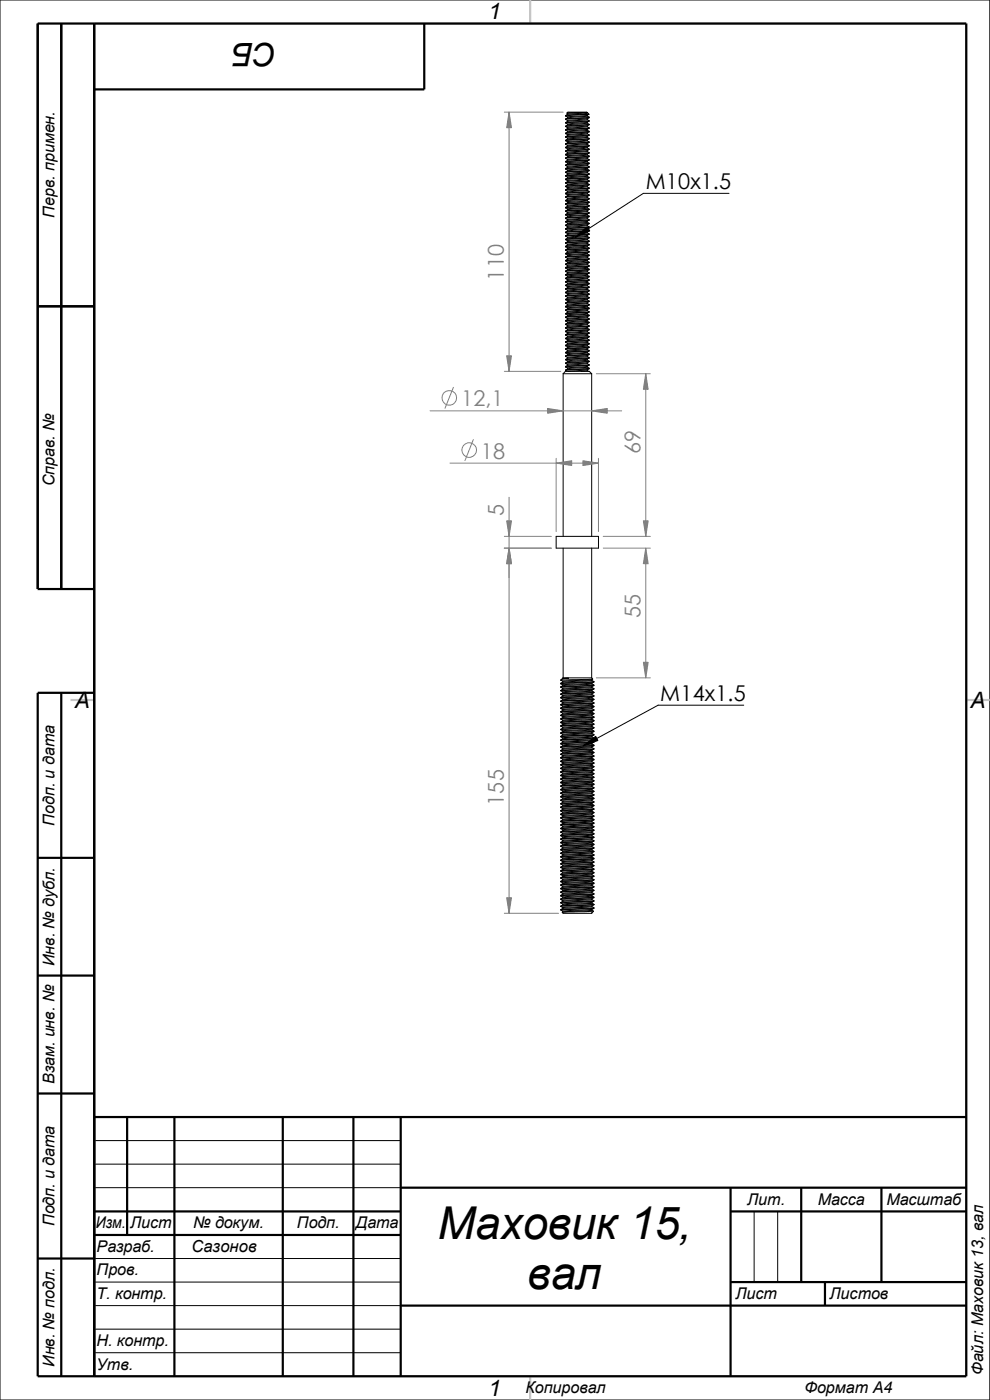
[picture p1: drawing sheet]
<svg xmlns="http://www.w3.org/2000/svg" width="210mm" height="297mm" viewBox="0 0 210 297" stroke-linecap="round" stroke-linejoin="round" font-family="sans-serif">
<g fill="none" stroke="#000" stroke-width=".21">
<path d="M0 0h210v297h-210zM120 25.4l.4 .2M120 28.4l.4 .2M120 33.6l.4 .2M120 38.9l.4 .2M120 36.6l5-.4a7.4 7.4 0 0 1-3.3 .5l-1.3 .1M120.3 24l.1 .1M120.4 25.6v.1M120.4 26.3v.2M120.4 27.8v.2M120.4 28.6v.1M120.4 30.8v.2"/>
<path d="M120.4 31.6v.1M120.4 33.1v.1M120.4 33.8v.2M120.4 36.1v.1M120.4 36.8v.2M120.4 38.3v.2M120.4 39.1v.1M120.5 25l-.4 .2M120.5 25.7l-.4 .3M120.5 26.5l-.4 .2M120.5 27.2l-.4 .3M120.5 28l-.4 .2"/>
<path d="M120.5 28.7l-.4 .3M120.5 29.5l-.4 .2M120.5 30.2l-.4 .2M120.5 31l-.4 .2M120.5 31.7l-.4 .3M120.5 32.5l-.4 .2M120.5 33.2l-.4 .2M120.5 34l-.4 .2M120.5 34.7l-.4 .3M120.5 35.5l-.4 .2M120.5 36.2l-.4 .2M120.5 37l-.4 .2"/>
<path d="M120.5 37.7l-.4 .3M120.5 38.5l-.4 .2M120.5 39.2l-.4 .3M120.5 40l-.4 .2M120.5 24.2l-.4 .3M122.8 23.9l-2.2 .1h-.2v.3M122.8 23.9l-2.5 .1M122.8 23.9h1.8l-4.1 .3M123.1 24.3h1.5M123.1 24.3l-3.1 .2 .4 .3M124.5 23.8h-4l-.2 .2M124.6 26.9l.4 .2-5 .4 .4 .3"/>
<path d="M124.6 29.1l.4 .3-5 .4 .4 .3M124.6 32.1l.4 .3-5 .3 .4 .4M124.6 34.4l.4 .2-5 .4 .4 .3M124.6 37.4l.4 .2-5 .4 .4 .3M124.6 39.6l.4 .3-5 .4 .4 .3M124.6 23.9l.3 .4a6.9 6.9 0 0 1-3.2 .4l-1.3 .1v.2M124.6 24.6l.4 .2M124.6 25.4l.4 .2M124.6 26.1l.4 .3M124.6 27.6l.4 .3M124.6 28.4l.4 .2M124.6 29.9l.4 .2"/>
<path d="M124.6 30.6l.4 .3M124.6 31.4l.4 .2M124.6 32.9l.4 .2M124.6 33.6l.4 .3M124.6 35.1l.4 .2M124.6 35.9l.4 .2M124.6 36.6l.4 .3M124.6 38.1l.4 .3M124.6 38.9l.4 .2M124.6 24.5v.1M124.6 25.2v.2h-.2l-3.9 .3M124.6 26v.1"/>
<path d="M124.6 26.7v.2M124.6 27.4v.2M124.6 28.2v.2M124.6 29v.1M124.6 29.7v.2M124.6 30.4v.2l-.2 .1-3.9 .3M124.6 31.2v.2M124.6 32v.1M124.6 32.7v.2M124.6 33.4v.2M124.6 34.2v.2M124.6 35v.1"/>
<path d="M124.6 35.7v.2h-.2l-3.9 .3M124.6 36.4v.2M124.6 37.2v.2M124.6 38v.1M124.6 38.7v.2h-.2l-3.9 .3M124.6 39.5v.1M124.6 23.9l-1.5 .4M124.6 24.6l-4.1 .4M124.6 26.1l-4.1 .4M124.6 26.9l-4.1 .3M124.6 27.6l-4.1 .4M124.6 28.4l-4.1 .3"/>
<path d="M124.6 29.1l-4.1 .4M124.6 29.9l-4.1 .3M124.6 31.4l-4.1 .3M124.6 32.1l-4.1 .4M124.6 32.9l-4.1 .3M124.6 33.6l-4.1 .4M124.6 34.4l-4.1 .3M124.6 35.1l-4.1 .4M124.6 36.6l-4.1 .4M124.6 37.4l-4.1 .3M124.6 38.1l-4.1 .4M124.6 39.6l-4.1 .4"/>
<path d="M124.6 24.3l-4.6 .3M124.9 24.2l-.3 .1M124.9 25.6l-4.9 .4 .4 .3M124.9 26.4l-4.9 .4 .4 .3M124.9 28.6l-4.9 .4 .4 .3M124.9 30.1l-4.9 .4 .4 .3M124.9 30.9l-4.9 .3 .4 .4M124.9 31.6l-4.9 .4 .4 .3M124.9 33.9l-4.9 .3 .4 .4M124.9 35.3l-4.9 .4 .4 .4M124.9 36.1l-4.9 .4 .4 .3M124.9 36.9l-4.9 .4 .4 .3"/>
<path d="M124.9 39.1l-4.9 .4 .4 .3M124.9 24.8l-4.7 .4-.2 .1M124.9 27.9l-4.7 .3-.2 .1M124.9 33.1l-4.7 .3-.2 .2M124.9 38.4l-4.7 .3-.2 .1M125 25l-5 .4M125 25.7l-5 .4M125 26.5l-5 .3M125 27.2l-5 .4M125 28l-5 .4M125 28.7l-5 .4M125 29.5l-5 .3"/>
<path d="M125 30.2l-5 .4M125 31l-5 .3M125 31.7l-5 .4M125 32.5l-5 .4M125 33.2l-5 .4M125 34l-5 .3M125 34.7l-5 .4M125 35.5l-5 .4M125 37l-5 .3M125 37.7l-5 .4M125 38.5l-5 .4M125 39.2l-5 .4"/>
<path d="M125 40l-5 .3M125 25a8 8 0 0 1-3.3 .4l-1.3 .2M125 25.7a7.4 7.4 0 0 1-3.3 .5l-1.3 .1M125 26.5a6.3 6.3 0 0 1-3.3 .4l-1.3 .2v.2M125 27.2l-.5 .3-4.1 .3M125 28a8 8 0 0 1-3.3 .4l-1.3 .2M125 28.7a6.3 6.3 0 0 1-3.3 .5l-1.3 .1v.2M125 29.5a6.3 6.3 0 0 1-3.3 .4l-1.3 .2v.2M125 30.2a8 8 0 0 1-3.3 .5l-1.3 .1M125 31a7.4 7.4 0 0 1-3.3 .4l-1.3 .2M125 31.7a6.3 6.3 0 0 1-3.3 .5l-1.3 .1v.2M125 32.5l-.5 .2-.5 .1-3.6 .3"/>
<path d="M125 33.2a8 8 0 0 1-3.3 .5l-1.3 .1M125 34a6.3 6.3 0 0 1-3.3 .4l-1.3 .1v.3M125 34.7a6.3 6.3 0 0 1-3.3 .5l-1.3 .1v.2M125 35.5a8 8 0 0 1-3.3 .4l-1.3 .2M125 37a6.3 6.3 0 0 1-3.3 .4l-1.3 .1v.3M125 37.7l-.6 .3-4 .3M125 38.5a8 8 0 0 1-3.3 .4l-1.3 .2M125 39.2a6.3 6.3 0 0 1-3.3 .5 1.28 1.28 0 0 0-1.3 .2v.1M125 40a6.3 6.3 0 0 1-3.3 .4l-1.3 .2M125 24.8v.2M125 25.6v.1M125 26.4v.1"/>
<path d="M125 27.1v.1M125 27.9v.1M125 28.6v.1M125 29.4v.1M125 30.1v.1M125 30.9h.1M125 31.6v.1M125 32.4v.1M125 33.1v.1M125 33.9v.1M125 34.6v.1M125 35.3v.2"/>
<path d="M125 36.1v.1M125 36.9v.1M125 37.6v.1M125 38.4v.1M125 39.1v.1M125 39.9v.1M120 44.1l.4 .2M120 49.4l.4 .2M120 54.6l.4 .2M120 59.9l.4 .2M120 47.1l5-.4a7.4 7.4 0 0 1-3.3 .5l-1.3 .1M120 50.1l5-.4a7.4 7.4 0 0 1-3.3 .5l-1.3 .1"/>
<path d="M120 52.4l5-.4a7.4 7.4 0 0 1-3.3 .4l-1.3 .2M120 55.3l5-.3a7.4 7.4 0 0 1-3.3 .4l-1.3 .2M120 57.6l5-.4a8 8 0 0 1-3.3 .5l-1.3 .1M120.4 40.6v.2M120.4 41.3v.2M120.4 42.1v.1M120.4 43.6v.1M120.4 44.3v.2M120.4 45.8v.2M120.4 46.6v.1M120.4 47.3v.2M120.4 48.8v.2"/>
<path d="M120.4 49.6v.1M120.4 50.3v.2M120.4 51.1v.2M120.4 51.8v.2M120.4 52.6v.1M120.4 54.1v.2M120.4 54.8v.2M120.4 55.6v.2M120.4 56.3v.2M120.4 57.1v.1M120.4 57.8v.2M120.5 40.7l-.4 .2"/>
<path d="M120.5 41.5l-.4 .2M120.5 42.2l-.4 .3M120.5 43l-.4 .2M120.5 43.7l-.4 .2M120.5 44.5l-.4 .2M120.5 45.2l-.4 .3M120.5 46l-.4 .2M120.5 46.7l-.4 .2M120.5 47.5l-.4 .2M120.5 48.2l-.4 .3M120.5 49l-.4 .2M120.5 49.7l-.4 .3"/>
<path d="M120.5 50.5l-.4 .2M120.5 51.2l-.4 .3M120.5 52l-.4 .2M120.5 52.7l-.4 .3M120.5 53.5l-.4 .2M120.5 54.2l-.4 .2M120.5 55l-.4 .2M120.5 55.7l-.4 .3M120.5 56.5l-.4 .2M120.5 57.2l-.4 .2M120.5 58l-.4 .2M120.5 58.7l-.4 .3"/>
<path d="M120.5 59.5l-.4 .2M124.5 46.2l-4.1 .4M124.6 42.6l.4 .3-5 .3 .4 .4M124.6 47.9l.4 .2-5 .4 .4 .3M124.6 50.9l.4 .2-5 .4 .4 .3M124.6 53.1l.4 .3-5 .4 .4 .3M124.6 56.1l.4 .3-5 .3 .4 .4M124.6 58.4l.4 .2-5 .4 .4 .4M124.6 40.4l.4 .2M124.6 41.1l.4 .3M124.6 41.9l.4 .2M124.6 43.4l.4 .2"/>
<path d="M124.6 44.1l.4 .3M124.6 44.9l.4 .2M124.6 45.6l.4 .2M124.6 46.4l.4 .2M124.6 47.1l.4 .3M124.6 48.6l.4 .3M124.6 49.4l.4 .2M124.6 50.1l.4 .3M124.6 51.6l.4 .3M124.6 52.4l.4 .2M124.6 53.9l.4 .2M124.6 54.6l.4 .3"/>
<path d="M124.6 55.4l.4 .2M124.6 56.9l.4 .2M124.6 57.6l.4 .3M124.6 59.1l.4 .3M124.6 59.9l.4 .2M124.6 40.2v.2M124.6 40.9v.2M124.6 41.7v.2M124.6 42.5v.1M124.6 43.2v.2M124.6 43.9v.3h-.2l-3.9 .3M124.6 44.7v.2"/>
<path d="M124.6 45.5v.1M124.6 46.2v.2M124.6 46.9v.2M124.6 47.7v.2M124.6 48.5v.1M124.6 49.2v.2h-.2l-3.9 .3M124.6 50v.1M124.6 50.7v.2M124.6 51.4v.2M124.6 52.2v.2M124.6 53v.1M124.6 53.7v.2"/>
<path d="M124.6 54.4v.3h-.2l-3.9 .3M124.6 55.2v.2M124.6 56v.1M124.6 56.7v.2M124.6 57.4v.2M124.6 58.2v.2M124.6 59v.1M124.6 59.7v.2M124.6 40.4l-4.1 .3M124.6 41.1l-4.1 .4M124.6 41.9l-4.1 .3M124.6 42.6l-4.1 .4"/>
<path d="M124.6 43.4l-4.1 .3M124.6 44.9l-4.1 .3M124.6 45.6l-4.1 .4M124.6 46.4l-4.1 .3M124.6 47.1l-4.1 .4M124.6 47.9l-4.1 .3M124.6 48.6l-4.1 .4M124.6 50.1l-4.1 .4M124.6 50.9l-4.1 .3M124.6 51.6l-4.1 .4M124.6 52.4l-4.1 .3M124.6 53.1l-4.1 .4"/>
<path d="M124.6 53.9l-4.1 .3M124.6 55.4l-4.1 .3M124.6 56.1l-4.1 .4M124.6 56.9l-4.1 .3M124.6 57.6l-4.1 .4M124.6 58.4l-4.1 .3M124.6 59.1l-4.1 .4M124.6 59.9l-4.1 .3M124.9 40.6l-4.9 .4 .4 .3M124.9 41.4l-4.9 .3 .4 .4M124.9 42.1l-4.9 .4 .4 .3M124.9 44.4l-4.9 .3 .4 .4"/>
<path d="M124.9 45.1l-4.9 .4 .4 .3M124.9 45.8l-4.9 .4 .4 .4M124.9 46.6l-4.9 .4 .4 .3M124.9 47.4l-4.9 .4 .4 .3M124.9 49.6l-4.9 .4 .4 .3M124.9 50.4l-3.4 .2a1.84 1.84 0 0 0-1.5 .2l.4 .3M124.9 51.9l-4.9 .3 .4 .4M124.9 52.6l-4.9 .4 .4 .3M124.9 54.9l-4.9 .3 .4 .4M124.9 55.6l-4.9 .4 .4 .3M124.9 57.1l-4.9 .4 .4 .3M124.9 57.9l-4.9 .4 .4 .3"/>
<path d="M124.9 43.6l-4.7 .3-.2 .2M124.9 48.9l-4.7 .3-.2 .1M124.9 54.1l-4.7 .3-.2 .2M124.9 59.4l-4.7 .3-.2 .1M125 40.7l-5 .4M125 42.2l-5 .4M125 43l-5 .3M125 43.7l-5 .4M125 44.5l-5 .3M125 45.2l-5 .4M125 46l-5 .4M125 47.5l-5 .3"/>
<path d="M125 48.2l-5 .4M125 49l-5 .4M125 50.5l-5 .3M125 51.2l-5 .4M125 52.7l-5 .4M125 53.5l-5 .3M125 54.2l-5 .4M125 55.7l-5 .4M125 56.5l-5 .4M125 58l-5 .3M125 58.7l-5 .4M125 59.5l-5 .4"/>
<path d="M125 40.7a8 8 0 0 1-3.3 .5l-1.3 .1M125 41.5a7.4 7.4 0 0 1-3.3 .4l-1.3 .2M125 42.2a6.3 6.3 0 0 1-3.3 .5l-1.3 .1v.2M125 43l-.6 .3-4 .3M125 43.7a8 8 0 0 1-3.3 .5l-1.3 .1M125 44.4a6.3 6.3 0 0 1-3.3 .5 1.28 1.28 0 0 0-1.3 .3v.1M125 45.2a6.3 6.3 0 0 1-3.3 .5l-1.3 .1M125 46l-.5 .2M125 47.5a6.3 6.3 0 0 1-3.3 .4l-1.3 .1v.3M125 48.2l-.6 .3-4 .3M125 49a8 8 0 0 1-3.3 .4l-1.3 .2M125 50.5a6.3 6.3 0 0 1-3.3 .4l-1.3 .2"/>
<path d="M125 51.2l-.5 .3-4.1 .3M125 52.7a6.3 6.3 0 0 1-3.3 .5l-1.3 .1v.2M125 53.5l-.6 .3-4 .3M125 54.2a8 8 0 0 1-3.3 .5l-1.3 .1M125 55.7a6.3 6.3 0 0 1-3.3 .5l-1.3 .1M125 56.5l-.5 .2-4.1 .4M125 58a6.3 6.3 0 0 1-3.3 .4l-1.3 .1v.3M125 58.7a6.3 6.3 0 0 1-3.3 .5l-1.3 .1v.2M125 59.5a8 8 0 0 1-3.3 .4l-1.3 .2M125 41.4l-.8 .2-4.2 .2M125 40.6v.1M125 42.1v.1"/>
<path d="M125 42.9v.1M125 43.6v.1M125 44.4h.1M125 45.1v.1M125 45.8v.2M125 46.6v.1M125 47.4v.1M125 48.1v.1M125 48.9v.1M125 49.6v.1M125 50.4v.1M125 51.1v.1"/>
<path d="M125 51.9h.1M125 52.6v.1M125 53.4v.1M125 54.1v.1M125 54.9h.1M125 55.6v.1M125 56.4v.1M125 57.1v.1M125 57.9v.1M125 58.6v.1M125 59.4v.1M154.6 41h-18.1l-14.5 9.3"/>
<path d="M119.5 79.3h6M119.5 79.3l.4-.5h5.1l.5 .5M119.5 79.3v34.5M120 60.6l5-.4a7.4 7.4 0 0 1-3.3 .5l-1.3 .1M120 62.9l5-.4a8 8 0 0 1-3.3 .4l-1.3 .2M120 65.8l5-.3a7.4 7.4 0 0 1-3.3 .4l-1.3 .2M120 71.1l5-.4a7.4 7.4 0 0 1-3.3 .5l-1.3 .1M120 76.3l5-.3a7.4 7.4 0 0 1-3.3 .4l-1.3 .2M120.4 60.1v.1M120.4 60.8v.2M120.4 61.6v.2M120.4 62.3v.2"/>
<path d="M120.4 63.1v.1M120.4 65.3v.2M120.4 66.1v.2M120.4 66.8v.2M120.4 67.6v.1M120.4 68.3v.2M120.4 70.6v.1M120.4 71.3v.2M120.4 72.1v.2M120.4 72.8v.2M120.4 73.6v.1M120.4 75.8v.2"/>
<path d="M120.4 76.6v.2M120.4 77.3v.2M120.4 78.1v.1M120.5 60.2l-.4 .3M120.5 61l-.4 .2M120.5 61.7l-.4 .3M120.5 62.5l-.4 .2M120.5 63.2l-.4 .3M120.5 64l-.4 .2M120.5 64.7l-.4 .2M120.5 65.5l-.4 .2M120.5 66.2l-.4 .3"/>
<path d="M120.5 67l-.4 .2M120.5 67.7l-.4 .2M120.5 68.5l-.4 .2M120.5 69.2l-.4 .3M120.5 70l-.4 .2M120.5 70.7l-.4 .3M120.5 71.5l-.4 .2M120.5 72.2l-.4 .3M120.5 73l-.4 .2M120.5 73.7l-.4 .3M120.5 74.5l-.4 .2M120.5 75.2l-.4 .2"/>
<path d="M120.5 76l-.4 .2M120.5 76.7l-.4 .3M120.5 77.5l-.4 .2M120.5 78.2l-.4 .2M124.6 61.4l.4 .2-5 .4 .4 .3M124.6 63.6l.4 .3-5 .4 .4 .3M124.6 66.6l.4 .3-5 .3 .4 .4M124.6 68.9l.4 .2-5 .4 .4 .3M124.6 71.9l.4 .2-5 .4 .4 .3M124.6 77.1l.4 .3-5 .3 .4 .4M124.6 60.6l.4 .3M124.6 62.1l.4 .3"/>
<path d="M124.6 62.9l.4 .2M124.6 64.4l.4 .2M124.6 65.1l.4 .3M124.6 65.9l.4 .2M124.6 67.4l.4 .2M124.6 68.1l.4 .3M124.6 69.6l.4 .2M124.6 70.4l.4 .2M124.6 71.1l.4 .3M124.6 72.6l.4 .3M124.6 73.4l.4 .2M124.6 74.1l.4 .2"/>
<path d="M124.6 74.9l.4 .2M124.6 75.6l.4 .3M124.6 76.4l.4 .2M124.6 77.9l.4 .2M124.6 78.6l.2 .2M124.6 60.5v.1M124.6 61.2v.2M124.6 61.9v.2M124.6 62.7v.2M124.6 63.5v.1M124.6 64.2v.2M124.6 64.9v.3"/>
<path d="M124.6 65.7v.2M124.6 66.5v.1M124.6 67.2v.2M124.6 67.9v.2M124.6 68.7v.2M124.6 69.5v.1M124.6 70.2v.2M124.6 71v.1M124.6 71.7v.2M124.6 72.4v.2M124.6 73.2v.2h-.2l-3.9 .3M124.6 74v.1"/>
<path d="M124.6 74.7v.2M124.6 75.4v.2M124.6 76.2v.2M124.6 77v.1M124.6 77.7v.2M124.6 78.4v.3l-1.3 .1M124.6 60.6l-4.1 .4M124.6 61.4l-4.1 .3M124.6 62.1l-4.1 .4M124.6 62.9l-4.1 .3M124.6 63.6l-4.1 .4M124.6 64.4l-4.1 .3"/>
<path d="M124.6 65.2l-4.1 .3M124.6 65.9l-4.1 .3M124.6 66.6l-4.1 .4M124.6 67.4l-4.1 .3M124.6 68.1l-4.1 .4M124.6 68.9l-4.1 .3M124.6 69.6l-4.1 .4M124.6 70.4l-4.1 .3M124.6 71.1l-4.1 .4M124.6 71.9l-4.1 .3M124.6 72.6l-4.1 .4M124.6 74.1l-4.1 .4"/>
<path d="M124.6 74.9l-4.1 .3M124.6 75.6l-4.1 .4M124.6 76.4l-4.1 .3M124.6 77.1l-4.1 .4M124.6 77.9l-4.1 .3M124.9 60.1l-4.9 .4 .4 .3M124.9 60.9l-4.9 .4 .4 .3M124.9 62.4l-4.9 .3 .4 .4M124.9 63.1l-4.9 .4 .4 .3M124.9 64.6l-4.9 .4 .4 .3M124.9 65.4l-4.9 .3 .4 .4M124.9 66.1l-4.9 .4 .4 .3"/>
<path d="M124.9 67.6l-4.9 .4 .4 .3M124.9 68.4l-4.9 .3 .4 .4M124.9 69.9l-4.9 .3 .4 .4M124.9 70.6l-4.9 .4 .4 .3M124.9 71.4l-4.9 .4 .4 .3M124.9 72.9l-4.9 .3 .4 .4M124.9 73.6l-4.9 .4 .4 .3M124.9 74.3l-4.9 .5 .4 .3M124.9 75.1l-4.9 .4 .4 .3M124.9 75.9l-4.9 .3 .4 .4M124.9 76.6l-4.9 .4 .4 .3M124.9 78.1l-4.9 .4 .3 .3"/>
<path d="M125 61l-5 .3M125 61.7l-5 .4M125 63.2l-5 .4M125 64l-5 .3M125 64.7l-5 .4M125 66.2l-5 .4M125 67l-5 .4M125 67.7l-5 .4M125 68.5l-5 .3M125 69.2l-5 .4M125 70l-5 .4M125 71.5l-5 .3"/>
<path d="M125 72.2l-5 .4M125 73l-5 .4M125 73.7l-5 .4M125 74.5l-5 .3M125 75.2l-5 .4M125 76.7l-5 .4M125 77.5l-5 .4M125 78.2l-5 .4M125 61a6.3 6.3 0 0 1-3.3 .4l-1.3 .2M125 61.7l-.5 .3-4.1 .3M125 63.2a6.3 6.3 0 0 1-3.3 .5l-1.3 .1v.2M125 64a6.3 6.3 0 0 1-3.3 .4l-1.3 .2v.2"/>
<path d="M125 64.7a8 8 0 0 1-3.3 .5l-1.3 .1M125 66.2a6.3 6.3 0 0 1-3.3 .5l-1.3 .1M125 67l-.5 .2-.5 .1-3.6 .3M125 67.7a8 8 0 0 1-3.3 .5l-1.3 .1M125 68.5a6.3 6.3 0 0 1-3.3 .4l-1.3 .1v.3M125 69.2a6.3 6.3 0 0 1-3.3 .5l-1.3 .1v.2M125 70a8 8 0 0 1-3.3 .4l-1.3 .2M125 71.5a6.3 6.3 0 0 1-3.3 .4l-1.3 .2M125 72.2l-.5 .3-.5 .1-3.6 .2M125 73a8 8 0 0 1-3.3 .4l-1.3 .2M125 73.7a6.3 6.3 0 0 1-3.3 .5 1.28 1.28 0 0 0-1.3 .2v.1M125 74.5a6.3 6.3 0 0 1-3.3 .4l-1.3 .2v.2"/>
<path d="M125 75.2a8 8 0 0 1-3.3 .5l-1.3 .1M125 76.7a6.3 6.3 0 0 1-3.3 .5l-1.3 .1M125 77.5l-.6 .3-4 .3M125 78.2a8 8 0 0 1-3.3 .5l-1.2 .1M125 60.1v.1M125 60.9v.1M125 61.6v.1M125 62.4h.1M125 63.1v.1M125 63.9v.1M125 64.6v.1M125 65.4h.1"/>
<path d="M125 66.1v.1M125 66.9v.1M125 67.6v.1M125 68.4v.1M125 69.1v.1M125 69.8v.2M125 70.6v.1M125 71.4v.1M125 72.1v.1M125 72.9v.1M125 73.6v.1M125 74.4v.1"/>
<path d="M125 75.1v.1M125 75.9h.1M125 76.6v.1M125 77.4v.1M125 78.1v.1M125.5 79.3v34.5M118 113.8h9v2.5h-9zM119.5 116.3v27.5M125.5 116.3v27.5M119 146.5v.1M119 147.2v.1M119 148h.1"/>
<path d="M119 148.7v.1M119 151h.1M119 151.7v.1M119 152.5v.1M119 153.2v.1M119 155.4v.2M119 156.2v.1M119 157v.1M119 157.7v.1M119 160v.1M119 159.3l.4 .3M119 158.6l.4 .2"/>
<path d="M119 157.8l.4 .2M119 157.1l.4 .2M119 156.3l.4 .2M119 155.6l.4 .2M119 154.8l.4 .2M119 154.1l.4 .2M119 153.3l.4 .2M119 152.6l.4 .2M119 151.8l.4 .3M119 151.1l.4 .2M119 150.3l.4 .2M119 149.6l.4 .2"/>
<path d="M119 148.8l.4 .3M119 148.1l.4 .2M119 147.3l.4 .2M119 146.6l.4 .2M119 145.8l.4 .2M119 145.1l.4 .2M119 144.3l.4 .2M119.1 144.3h-.1M119.4 159.6v.1l-.4 .3 6.9-.4M119.4 158.8v.2l-.4 .2M119.4 158v.2l-.4 .3M119.4 157.3v.2l-.4 .2 6.9-.3"/>
<path d="M119.4 156.5v.2l-.4 .3 6.9-.4M119.4 155.8v.2l-.4 .2 6.9-.4M119.4 155v.2l-.4 .2 6.9-.3M119.4 154.3v.2l-.4 .2M119.4 153.5v.2l-.4 .3M119.4 152.8v.2l-.4 .2 6.9-.4M119.4 152.1v.1l-.4 .2 6.9-.3M119.4 151.3v.2l-.4 .2 6.9-.4M119.4 150.5v.2l-.4 .3 6.9-.4M119.4 149.8v.2l-.4 .2M119.4 149.1v.1l-.4 .2M119.4 148.3v.2l-.4 .2 6.9-.4"/>
<path d="M119.4 146.8v.2l-.4 .2 6.9-.3M119.4 146v.2l-.4 .3 6.9-.4M119.4 145.3v.2l-.4 .2M119.4 144.5v.2l-.4 .2M119.4 147.5v.2M119.5 143.8h6M119.5 143.8h-.1M120.6 143.9a2.32 2.32 0 0 0-1.6 .4h.1M120.6 143.9h-1.2l-.2 .2M120.6 143.9l-1.2 .1M125.5 143.8l.2 .3-6.6 .2M125.6 159.3l-6.2 .4"/>
<path d="M125.6 158.6l-6.2 .4M125.6 157.9l-6.2 .3M125.6 157.1l-6.2 .4M125.6 156.3l-6.2 .4M125.6 155.6l-6.2 .4M125.6 154.9l-6.2 .3M125.6 154.1l-6.2 .4M125.6 152.6l-6.2 .4M125.6 151.8l-6.2 .4M125.6 151.1l-6.2 .4M125.6 150.4l-6.2 .3M125.6 149.6l-6.2 .4"/>
<path d="M125.6 148.8l-6.2 .4M125.6 147.4l-6.2 .3M125.6 146.6l-6.2 .4M125.6 145.8l-6.2 .4M125.6 145.1l-6.2 .4M125.6 144.4l-6.2 .3M125.6 159.3l.4 .4M125.6 158.6l.4 .3M125.6 157.9l.4 .3M125.6 157.1l.4 .3M125.6 156.3l.4 .4M125.6 155.6l.4 .3-7 .4"/>
<path d="M125.6 154.9l.4 .2M125.6 154.1l.4 .3M125.6 153.3l.4 .4M125.6 152.6l.4 .4M125.6 151.8l.4 .4M125.6 151.1l.4 .3M125.6 150.4l.4 .3-7 .4M125.6 149.6l.4 .2M125.6 148.8l.4 .4M125.6 148.1l.4 .3M125.6 147.4l.4 .3M125.6 146.6l.4 .3"/>
<path d="M125.6 145.8l.4 .4M125.6 145.1l.4 .3-7 .4M125.6 144.4l.4 .2M125.6 159.9v.2M125.6 159.2v.1M125.6 158.4v.2M125.6 157.7v.2M125.6 156.9v.2M125.6 156.2v.1M125.6 155.4v.2M125.6 154.7v.2M125.6 153.9v.2"/>
<path d="M125.6 153.2v.2l-.9 .1-5.3 .2M125.6 152.4v.2M125.6 151.7v.1M125.6 150.9v.2M125.6 150.2v.2M125.6 149.4v.2M125.6 148.7v.1M125.6 147.9v.2l-.9 .1-5.3 .3M125.6 147.2v.2M125.6 146.4v.2M125.6 145.7v.1M125.6 144.9v.2"/>
<path d="M125.6 144.2v.2M125.6 159.9l-6.2 .4M125.6 159.2l-6.2 .4M125.6 158.4l-6.2 .4M125.6 157.7l-6.2 .3M125.6 156.9l-6.2 .4M125.6 156.2l-6.2 .3M125.6 155.4l-6.2 .4M125.6 154.7l-6.2 .3M125.6 153.9l-6.2 .4M125.6 153.2l-6.2 .3M125.6 152.4l-6.2 .4"/>
<path d="M125.6 151.7l-6.2 .4M125.6 150.9l-6.2 .4M125.6 150.2l-6.2 .3M125.6 149.4l-6.2 .4M125.6 148.7l-6.2 .4M125.6 147.9l-6.2 .4M125.6 147.2l-6.2 .3M125.6 146.4l-6.2 .4M125.6 145.7l-6.2 .4M125.6 144.9l-6.2 .4M125.6 144.2l-6.2 .3M125.7 144.1l-.1 .1"/>
<path d="M125.9 147.6l-6.9 .4 .4-.3M125.9 158.8l-6.8 .4-.1 .1M125.9 158.1l-5.9 .3-1 .1v.1M125.9 154.3l-6.4 .3-.5 .2M125.9 153.6l-6.8 .3-.1 .2M125.9 149.8l-5.9 .3-1 .1v.1M125.9 149.1l-6.4 .3-.5 .2M125.9 145.3l-6.8 .4-.1 .1M125.9 144.6l-5.9 .3h-1v.2M126 159.7l-7 .4M126 158.9l-7 .4M126 158.2l-7 .4"/>
<path d="M126 157.4l-7 .4M126 156.7l-7 .4M126 155.2l-7 .4M126 154.4l-7 .4M126 153.7l-7 .4M126 153l-7 .3M126 152.2l-7 .4M126 151.4l-7 .4M126 149.9l-7 .4M126 149.2l-7 .4M126 148.4l-7 .4M126 147.7l-7 .4"/>
<path d="M126 146.9l-7 .4M126 146.2l-7 .4M126 144.7l-7 .4M126 159.7l-.4 .2M126 158.9l-.4 .3M126 158.2l-.4 .2M126 157.4l-.4 .3M126 156.7l-.4 .2M126 156l-.4 .2M126 155.2l-.4 .2M126 154.4l-.4 .3M126 153.7l-.4 .2"/>
<path d="M126 153l-.4 .2M126 152.2l-.4 .2M126 151.4l-.4 .3M126 150.7l-.4 .2M126 149.9l-.4 .3M126 149.2l-.4 .2M126 148.4l-.4 .3M126 147.7l-.4 .2M126 146.9l-.4 .3M126 146.2l-.4 .2M126 145.5l-.4 .2M126 144.7l-.4 .2"/>
<path d="M126 144.6v.1M126 149.9h.1M126 155.1v.1M157.8 149.6h-18.2l-15.9 8.6M119 160.7v.1M119 161.5h.1M119 162.2v.1M119 164.5h.1M119 165.2v.1M119 165.9v.2M119 166.7v.1M119 169v.1"/>
<path d="M119 169.7v.1M119 170.5v.1M119 171.2v.1M119 173.5v.1M119 174.2v.1M119 175h.1M119 175.7v.1M119 176.5v.1M119 178.7v.1M119 179.5v.1M119 179.6l.4 .2M119 178.8l.4 .2"/>
<path d="M119 178.1l.4 .2M119 177.3l.4 .2M119 176.6l.4 .2M119 175.8l.4 .3M119 175.1l.4 .2M119 174.3l.4 .2M119 173.6l.4 .2M119 172.8l.4 .3M119 172.1l.4 .2M119 171.3l.4 .2M119 170.6l.4 .2M119 169.8l.4 .3"/>
<path d="M119 169.1l.4 .2M119 168.3l.4 .2M119 167.6l.4 .2M119 166.8l.4 .2M119 166.1l.4 .2M119 165.3l.4 .2M119 164.6l.4 .2M119 163.8l.4 .2M119 163.1l.4 .2M119 162.3l.4 .3M119 161.6l.4 .2M119 160.8l.4 .2"/>
<path d="M119 160.1l.4 .2M119.4 179.8v.2l-.4 .2 6.9-.4M119.4 179v.2l-.4 .3 6.9-.4M119.4 178.3v.2l-.4 .2 6.9-.3M119.4 177.5v.2l-.4 .3M119.4 176.8v.2l-.4 .2M119.4 176.1v.1l-.4 .2 6.9-.3M119.4 175.3v.2l-.4 .2 6.9-.4M119.4 174.5v.2l-.4 .3 6.9-.4M119.4 173.8v.2l-.4 .2 6.9-.4M119.4 173.1v.1l-.4 .2 6.9-.3M119.4 172.3v.2l-.4 .2"/>
<path d="M119.4 171.5v.2l-.4 .3M119.4 170.1v.1l-.4 .3 6.9-.4M119.4 169.3v.2l-.4 .2 6.9-.4M119.4 168.5v.2l-.4 .3 6.9-.4M119.4 167.8v.2l-.4 .2M119.4 167v.2l-.4 .3M119.4 166.3v.2l-.4 .2 6.9-.4M119.4 165.5v.2l-.4 .2 6.9-.3M119.4 164.8v.2l-.4 .2 6.9-.4M119.4 164v.2l-.4 .3 6.9-.4M119.4 163.3v.2l-.4 .2M119.4 162.6v.1l-.4 .2"/>
<path d="M119.4 161.8v.2l-.4 .2 6.9-.4M119.4 161v.2l-.4 .3 6.9-.4M119.4 160.3v.2l-.4 .2 6.9-.4M125.6 179.6l-6.2 .4M125.6 178.9l-6.2 .3M125.6 178.1l-6.2 .4M125.6 176.6l-6.2 .4M125.6 175.9l-6.2 .3M125.6 175.1l-6.2 .4M125.6 174.4l-6.2 .3M125.6 173.6l-6.2 .4M125.6 172.8l-6.2 .4"/>
<path d="M125.6 171.4l-6.2 .3M125.6 170.6l-6.2 .4M125.6 169.8l-6.2 .4M125.6 169.1l-6.2 .4M125.6 168.4l-6.2 .3M125.6 167.6l-6.2 .4M125.6 166.9l-6.2 .3M125.6 166.1l-6.2 .4M125.6 165.4l-6.2 .3M125.6 164.6l-6.2 .4M125.6 163.9l-6.2 .3M125.6 163.1l-6.2 .4"/>
<path d="M125.6 162.3l-6.2 .4M125.6 161.6l-6.2 .4M125.6 160.9l-6.2 .3M125.6 160.1l-6.2 .4M125.6 179.6l.4 .3-7 .4M125.6 178.9l.4 .2M125.6 178.1l.4 .3M125.6 177.3l.4 .4M125.6 176.6l.4 .4M125.6 175.9l.4 .2M125.6 175.1l.4 .3M125.6 174.4l.4 .3-7 .4"/>
<path d="M125.6 173.6l.4 .3M125.6 172.8l.4 .4M125.6 172.1l.4 .3M125.6 171.4l.4 .3M125.6 170.6l.4 .2M125.6 169.8l.4 .4M125.6 169.1l.4 .3M125.6 168.4l.4 .3M125.6 167.6l.4 .3M125.6 166.7v.1l.4 .4M125.6 166.1l.4 .4M125.6 165.4l.4 .2"/>
<path d="M125.6 164.6l.4 .3M125.6 163.9l.4 .3M125.6 163.1l.4 .3M125.6 162.3l.4 .4M125.6 161.6l.4 .3M125.6 160.9l.4 .3M125.6 160.1l.4 .2M125.6 179.4v.2M125.6 178.7v.2M125.6 177.9v.2M125.6 177.2v.2l-.9 .1-5.3 .2M125.6 176.4v.2"/>
<path d="M125.6 175.7v.2M125.6 174.9v.2M125.6 174.2v.2M125.6 173.4v.2M125.6 172.7v.1M125.6 171.9v.2l-.9 .1-5.3 .3M125.6 171.2v.2M125.6 170.4v.2M125.6 169.7v.1M125.6 168.9v.2M125.6 168.2v.2M125.6 167.4v.2"/>
<path d="M125.6 165.9v.2M125.6 165.2v.2M125.6 164.4v.2M125.6 163.7v.2M125.6 162.9v.2M125.6 162.2v.1M125.6 161.4v.2M125.6 160.7v.2M125.6 179.4l-6.2 .4M125.6 178.7l-6.2 .3M125.6 177.9l-6.2 .4M125.6 177.2l-6.2 .3"/>
<path d="M125.6 175.7l-6.2 .4M125.6 174.9l-6.2 .4M125.6 174.2l-6.2 .3M125.6 173.4l-6.2 .4M125.6 172.7l-6.2 .4M125.6 171.9l-6.2 .4M125.6 170.4l-6.2 .4M125.6 169.7l-6.2 .4M125.6 168.9l-6.2 .4M125.6 168.2l-6.2 .3M125.6 167.4l-6.2 .4M125.6 166.7l-6.2 .3"/>
<path d="M125.6 165.2l-6.2 .3M125.6 164.4l-6.2 .4M125.6 163.7l-6.2 .3M125.6 162.9l-6.2 .4M125.6 162.2l-6.2 .4M125.6 161.4l-6.2 .4M125.6 160.7l-6.2 .3M125.9 170.8l-6.9 .4 .4-.2v-.2M125.9 177.6l-6.4 .3-.5 .2M125.9 176.8l-6.8 .4-.1 .1M125.9 172.3l-6.4 .3-.5 .2M125.9 171.6l-6.8 .3-.1 .1"/>
<path d="M125.9 167.9l-5.9 .2-1 .2M125.9 167.1l-6.4 .3-.5 .2M125.9 163.3l-5.9 .3-1 .1v.1M125.9 162.6l-5.9 .3-1 .2M126 179.2l-7 .4M126 178.4l-7 .4M126 177.7l-7 .4M126 177l-7 .3M126 176.2l-7 .4M126 175.4l-7 .4M126 173.9l-7 .4M126 173.2l-7 .4"/>
<path d="M126 172.4l-7 .4M126 171.7l-7 .4M126 170.9l-7 .4M126 170.2l-7 .4M126 169.4l-7 .4M126 168.7l-7 .4M126 167.9l-7 .4M126 167.2l-7 .4M126 166.5l-7 .3M126 165.7l-7 .4M126 164.9l-7 .4M126 164.2l-7 .4"/>
<path d="M126 163.4l-7 .4M126 162.7l-7 .4M126 161.9l-7 .4M126 161.2l-7 .4M126 160.4l-7 .4M126 180l-.4 .2M126 179.2l-.4 .2M126 178.4l-.4 .3M126 177.7l-.4 .2M126 177l-.4 .2M126 176.2l-.7 .3-5.9 .3M126 175.4l-.4 .3"/>
<path d="M126 174.7l-.4 .2M126 173.9l-.4 .3M126 173.2l-.4 .2M126 172.4l-.4 .3M126 171.7l-.4 .2M126 170.9l-.7 .3-5.9 .3M126 170.2l-.4 .2M126 169.5l-.4 .2M126 168.7l-.4 .2M126 167.9l-.4 .3M126 167.2l-.4 .2M126 166.5l-.4 .2"/>
<path d="M126 165.7l-.7 .3-5.9 .3M126 164.9l-.4 .3M126 164.2l-.4 .2M126 163.4l-.4 .3M126 162.7l-.4 .2M126 161.9l-.4 .3M126 161.2l-.4 .2M126 160.4l-.4 .3M126 160.4h.1M126 165.6v.1M126 170.9h.1M126 176.1v.1"/>
<path d="M126 179.1v.1M119 180.2v.1M119 181v.1M119 183.2v.1M119 184v.1M119 184.7v.1M119 185.5h.1M119 187.7v.1M119 188.5v.1M119 189.2v.1M119 189.9v.2M119 192.2v.1"/>
<path d="M119 193h.1M119 192.3l.4 .2M119 191.6l.4 .2M119 190.8l.4 .3M119 190.1l.4 .2M119 189.3l.4 .2M119 188.6l.4 .2M119 187.8l.4 .2M119 187.1l.4 .2M119 186.3l.4 .3M119 185.6l.4 .2M119 184.8l.4 .2"/>
<path d="M119 184.1l.4 .2M119 183.3l.4 .3M119 182.6l.4 .2M119 181.8l.4 .2M119 181.1l.4 .2M119 180.3l.4 .3M119 193.1l.4 .2M119.3 193.5l.2 .3 6.1-.1M119.4 192.5v.2l-.4 .3 6.9-.4M119.4 191.8v.2l-.4 .2 6.9-.3M119.4 191.1v.1l-.4 .3M119.4 190.3v.2l-.4 .2"/>
<path d="M119.4 189.5v.2l-.4 .2 6.9-.3M119.4 188.8v.2l-.4 .2 6.9-.4M119.4 188v.2l-.4 .3 6.9-.4M119.4 187.3v.2l-.4 .2 6.9-.4M119.4 186.6v.1l-.4 .2M119.4 185.8v.2l-.4 .2M119.4 185v.2l-.4 .3 6.9-.4M119.4 184.3v.2l-.4 .2 6.9-.4M119.4 183.6v.1l-.4 .2 6.9-.3M119.4 182.8v.2l-.4 .2 6.9-.4M119.4 182v.2l-.4 .3M119.4 181.3v.2l-.4 .2"/>
<path d="M119.4 180.6v.1l-.4 .3 6.9-.4M119.4 193.3l-.1 .2M125.6 193.1l-6.2 .4M125.6 192.4l-6.2 .3M125.6 191.6l-6.2 .4M125.6 190.8l-6.2 .4M125.6 190.1l-6.2 .4M125.6 189.4l-6.2 .3M125.6 188.6l-6.2 .4M125.6 187.1l-6.2 .4M125.6 186.4l-6.2 .3M125.6 185.6l-6.2 .4"/>
<path d="M125.6 184.9l-6.2 .3M125.6 184.1l-6.2 .4M125.6 183.3l-6.2 .4M125.6 181.9l-6.2 .3M125.6 181.1l-6.2 .4M125.6 180.3l-6.2 .4M125.6 193.1l.3 .2M125.6 192.4l.4 .3M125.6 191.6l.4 .3M125.6 190.8l.4 .4M125.6 190.1l.4 .3-7 .4M125.6 189.4l.4 .2"/>
<path d="M125.6 188.6l.4 .3M125.6 187.8l.4 .4M125.6 187.1l.4 .4M125.6 186.4l.4 .3M125.6 185.6l.4 .3M125.6 184.9l.4 .3-7 .4M125.6 184.1l.4 .2M125.6 183.3l.4 .4M125.6 182.6l.4 .3M125.6 181.9l.4 .3M125.6 181.1l.4 .3M125.6 180.3l.4 .4"/>
<path d="M125.6 192.9v.2M125.6 192.2v.2M125.6 191.4v.2M125.6 190.7v.1M125.6 189.9v.2M125.6 189.2v.2M125.6 188.4v.2M125.6 187.7v.2l-.9 .1-5.3 .2M125.6 186.9v.2M125.6 186.2v.2M125.6 185.4v.2M125.6 184.7v.2"/>
<path d="M125.6 183.9v.2M125.6 183.2v.1M125.6 182.4v.2l-.9 .1-5.3 .3M125.6 181.7v.2M125.6 180.9v.2M125.6 180.2v.1M125.6 192.9l-6.2 .4M125.6 192.2l-6.2 .3M125.6 191.4l-6.2 .4M125.6 190.7l-6.2 .4M125.6 189.9l-6.2 .4M125.6 189.2l-6.2 .3"/>
<path d="M125.6 188.4l-6.2 .4M125.6 187.7l-6.2 .3M125.6 186.9l-6.2 .4M125.6 186.2l-6.2 .4M125.6 185.4l-6.2 .4M125.6 184.7l-6.2 .3M125.6 183.9l-6.2 .4M125.6 183.2l-6.2 .4M125.6 182.4l-6.2 .4M125.6 181.7l-6.2 .3M125.6 180.9l-6.2 .4M125.6 180.2l-6.2 .4"/>
<path d="M125.9 193.3l-.4 .4M125.9 193.3l-6.6 .2M125.9 191.1l-6.4 .3-.5 .2M125.9 190.3l-6.8 .4-.1 .1M125.9 186.6l-5.9 .3-1 .2M125.9 185.8l-6.4 .3-.5 .2M125.9 182.1l-6.8 .3-.1 .1M125.9 181.4l-5.9 .2-1 .2M126 192.7l-7 .4M126 191.9l-7 .4M126 191.2l-7 .4M126 189.7l-7 .4"/>
<path d="M126 188.9l-7 .4M126 188.2l-7 .4M126 187.5l-7 .3M126 186.7l-7 .4M126 185.9l-7 .4M126 184.4l-7 .4M126 183.7l-7 .4M126 182.9l-7 .4M126 182.2l-7 .4M126 181.4l-7 .4M126 180.7l-7 .4M126 192.7l-.4 .2"/>
<path d="M126 191.9l-.4 .3M126 191.2l-.4 .2M126 190.5l-.4 .2M126 189.7l-.4 .2M126 188.9l-.4 .3M126 188.2l-.4 .2M126 187.5l-.4 .2M126 186.7l-.4 .2M126 185.9l-.4 .3M126 185.2l-.4 .2M126 184.4l-.4 .3M126 183.7l-.4 .2"/>
<path d="M126 182.9l-.4 .3M126 182.2l-.4 .2M126 181.4l-.4 .3M126 180.7l-.4 .2M126 184.4h.1M126 189.6v.1M20 242h65M20 247h65M20 252h65M160 257v15M165 257v15M20 267h65"/>
<path d="M20 272h65M20 277h65M20 282h65M20 287h65"/>
</g>
<path d="M20 5h185v287h-185zM112.5 0v5M15 148.5h5M205 148.5h5M112.5 292v5" fill="none" stroke="#c0c0c0" stroke-width=".47"/>
<g fill="none" stroke="#000" stroke-width=".47">
<path d="M13 5v120M20 5v287M90 5v14h-70M8 65h12M20 125h-12v-120h197v287h-197v-145h12M13 147v145M8 182h12M8 207h12M8 232h12M20 237h185M27 237v25M37 237v55"/>
<path d="M60 237v55M75 237v55M85 237v55M20 257h65M85 252h120M155 252v40M155 257h50M170 252v20M187 252v20M8 267h12M20 262h65M85 277h120"/>
<path d="M155 272h50M175 272v5"/>
</g>
<g fill="none" stroke="#808080" stroke-width=".21">
<path d="M107 23.8h12.5M108 23.8v55M107 78.8h12M126.5 79.3h11.5M137 79.3v34.5M91.2 87.2h40.7M95.5 98.3h31.5M96.2 82.2l-1.8 4.4M100.4 93.3l-1.8 4.4M118 97.2v15.6M127 97.2v15.6M107 113.8h10"/>
<path d="M107 116.3h10M108 105.5v88.3M128 113.8h10M128 116.3h10M137 116.3v27.5M126.5 143.8h11.5M107 193.8h11.5"/>
<circle cx="95.3" cy="84.4" r="1.56"/>
<circle cx="99.5" cy="95.5" r="1.55"/>
</g>
<g fill="#808080" stroke="#808080" stroke-width=".21">
<path d="M108 23.8l.5 3.3h-1z"/>
<path d="M107.5 75.5h1l-.5 3.3z"/>
<path d="M118 98.3l3.3-.6v1.1z"/>
<path d="M123.7 97.7l3.3 .6-3.3 .5z"/>
<path d="M116.2 86.7l3.3 .5-3.3 .5z"/>
<path d="M125.5 87.2l3.3-.5v1z"/>
<path d="M107.5 190.5h1l-.5 3.3z"/>
<path d="M108 116.3l.5 3.3h-1z"/>
<path d="M136.5 110.5h1l-.5 3.3z"/>
<path d="M137 79.3l.5 3.3h-1z"/>
<path d="M107.5 110.5h1l-.5 3.3z"/>
<path d="M136.5 140.5h1l-.5 3.3z"/>
<path d="M137 116.3l.5 3.3h-1z"/>
</g>
<path d="M122 50.3l2.5-2.2 .6 .9zM123.7 158.2l2.7-2 .4 .9z" fill="#000" stroke="#000" stroke-width=".21"/>
<g font-size="9.6">
<text x="92.8" y="262.9">Маховик 15,</text>
<text x="111.8" y="273.5">вал</text>
</g>
<text font-size="6.9" x="58.7" y="9.2" transform="rotate(-180 58.7 9.2)">СБ</text>
<g font-size="4.8">
<text x="103.6" y="4.1">1</text>
<text x="15.9" y="150.1">A</text>
<text x="205.9" y="150.1">A</text>
<text x="103.6" y="296.1">1</text>
</g>
<g font-size="4.6">
<text x="137" y="40.1">М10х1.5</text>
<text x="140.1" y="148.7">М14х1.5</text>
</g>
<g font-size="4.6" fill="#808080">
<text x="106.9" y="59.5" transform="rotate(-90 106.9 59.5)">110</text>
<text x="97.8" y="86.2">12,1</text>
<text x="102" y="97.3">18</text>
<text x="135.9" y="96.4" transform="rotate(-90 135.9 96.4)">69</text>
<text x="106.9" y="109.4" transform="rotate(-90 106.9 109.4)">5</text>
<text x="135.9" y="131.1" transform="rotate(-90 135.9 131.1)">55</text>
<text x="106.9" y="171" transform="rotate(-90 106.9 171)">155</text>
</g>
<text font-size="3.5" x="40.6" y="265.6">Сазонов</text>
<g font-size="3.4">
<text x="11.6" y="46.2" transform="rotate(-90 11.6 46.2)">Перв. примен.</text>
<text x="11.6" y="103.2" transform="rotate(-90 11.6 103.2)">Справ. №</text>
<text x="11.6" y="175.1" transform="rotate(-90 11.6 175.1)">Подп. и дата</text>
<text x="11.6" y="205" transform="rotate(-90 11.6 205)">Инв. № дубл.</text>
<text x="11.6" y="230" transform="rotate(-90 11.6 230)">Взам. инв. №</text>
<text x="158.5" y="255.6">Лит.</text>
<text x="173.5" y="255.6">Масса</text>
<text x="188" y="255.6">Масштаб</text>
<text x="11.6" y="260.1" transform="rotate(-90 11.6 260.1)">Подп. и дата</text>
<text x="20.3" y="260.6">Изм.</text>
<text x="27.6" y="260.6">Лист</text>
<text x="41" y="260.6">№ докум.</text>
<text x="63" y="260.6">Подп.</text>
<text x="75.5" y="260.6">Дата</text>
<text x="20.5" y="265.6">Разраб.</text>
<text x="20.5" y="270.6">Пров.</text>
<text x="20.5" y="275.6">Т. контр.</text>
<text x="156" y="275.6">Лист</text>
<text x="176" y="275.6">Листов</text>
<text x="20.5" y="285.6">Н. контр.</text>
<text x="11.6" y="290" transform="rotate(-90 11.6 290)">Инв. № подл.</text>
<text x="20.5" y="290.6">Утв.</text>
<text x="208.6" y="291.7" transform="rotate(-90 208.6 291.7)">Файл: Маховик 13, вал</text>
<text x="111.5" y="295.6">Копировал</text>
<text x="170.6" y="295.6">Формат А4</text>
</g>
</svg>
